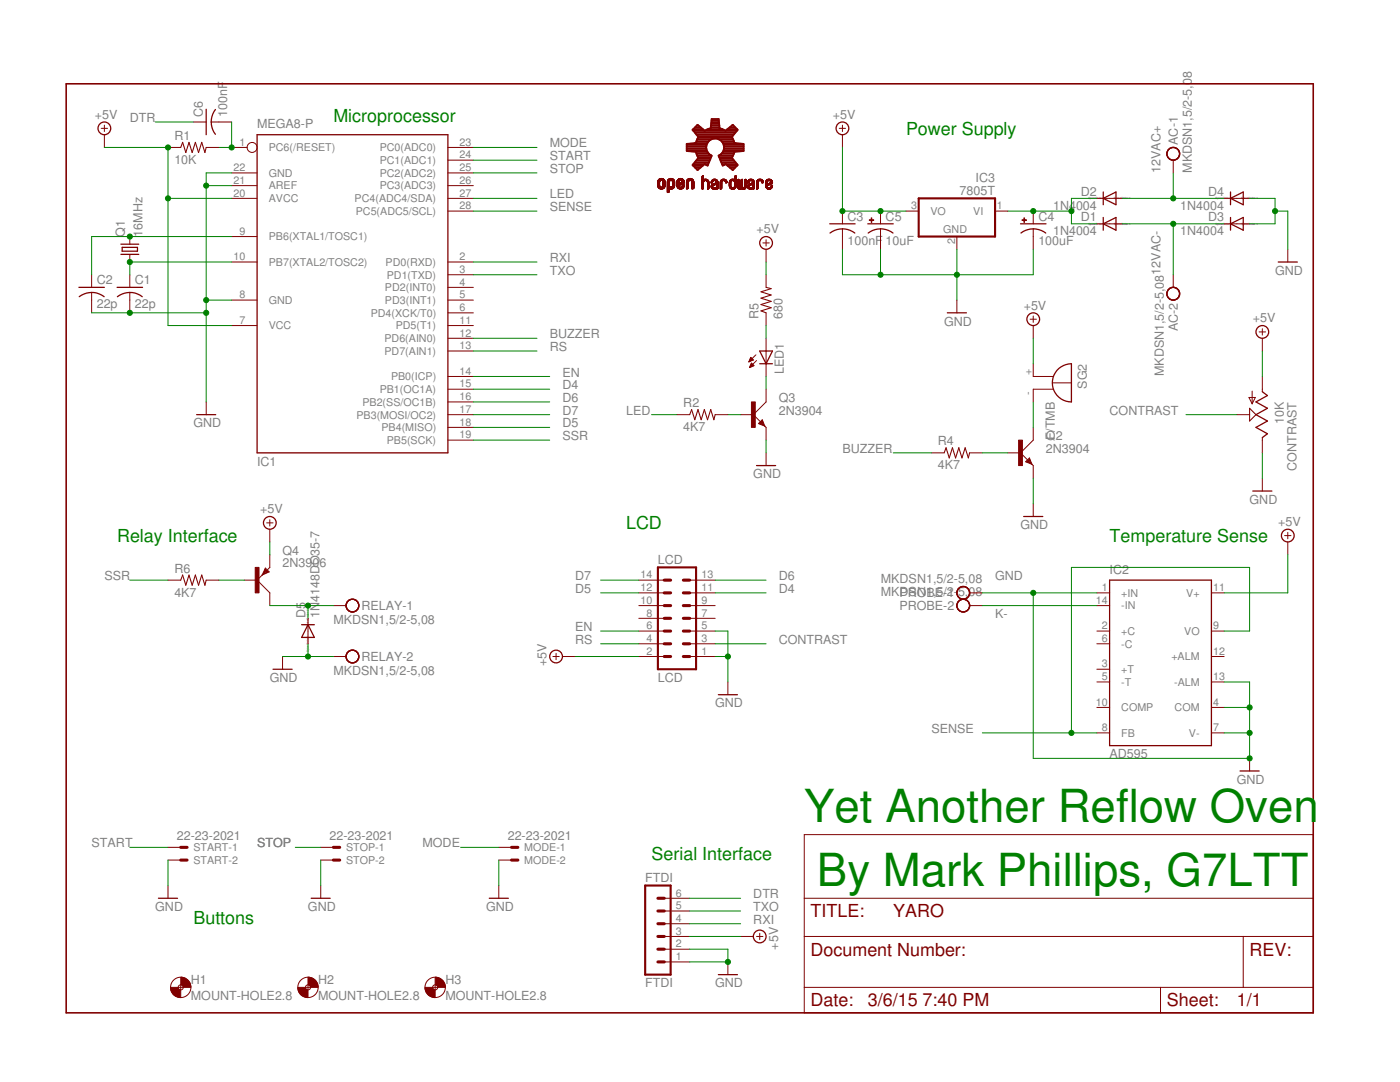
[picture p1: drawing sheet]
<svg xmlns="http://www.w3.org/2000/svg" width="279mm" height="216mm" viewBox="0 0 279 216" stroke-linecap="round" stroke-linejoin="round" font-family="sans-serif">
<path d="M13.2 16.7h248.9v185.4h-248.9z" fill="none" stroke="#800000" stroke-width=".32"/>
<g fill="none" stroke="#800000" stroke-width=".2">
<path d="M20.2 25.6h1.3M20.8 25v1.2M20.8 26.9v2.5M33.5 29.4h2.6M38.6 24.3h2.5M41.1 29.4h2.6M42.2 24.3h4M46.2 34.5h5.1M46.2 37h5.1M46.2 39.6h5.1M46.2 29.4h3.1M89.4 34.5h5.1"/>
<path d="M89.4 37h5.1M89.4 39.6h5.1M89.4 32h5.1M89.4 29.4h5.1M131.3 37h.3M131.3 37.1h.4M131.3 36.9h.3M131.3 36.8h.3M131.3 36.7h.3M131.3 36.6h.3M131.3 36.5h.3M131.3 36.4h.3"/>
<path d="M131.3 36.3h.3M131.3 36.3h.4M131.3 36.2h.4M131.3 37.3h.5M131.3 37.2h.5M131.3 37.1l.4 .1M131.3 37.3h.6M131.4 36h1.2M131.4 35.9h1.2M131.4 37.5h1.2M131.4 37.5h1.1M131.5 35.8h1"/>
<path d="M131.5 37.5h1M131.6 35.7h.8M131.6 37.6h.8M131.6 37.7h.8M131.7 36.2h-.4M131.7 37.7h.5M131.7 36.1h-.4M131.8 35.6h.4M131.8 36.1h-.5M131.9 36h-.6M132 36h.7M132.2 37.3h.5"/>
<path d="M132.2 36.1h.5M132.3 37.2h.4M132.3 36.2h.4M132.3 37.1h.4M132.3 36.3h.4M132.3 37h.4M132.3 36.9h.4M132.3 36.8h.4M132.3 36.7h.4M132.3 36.6h.4M132.3 36.5h.4M132.3 36.4h.4"/>
<path d="M132.6 37.4h-1.2M132.7 37.4h-1.3M132.7 37.3h-.6M132.7 37.2h-.5M133.2 37h.4M133.2 38.2h.4M133.2 38.1h.4M133.2 38h.4M133.2 37.9h.4M133.2 37.8h.4M133.2 37.3h.6M133.2 37.3h.5"/>
<path d="M133.2 37.2h.4M133.2 37.1l.4 .1M133.2 37.1h.4M133.2 36.9h.4M133.2 36.8h.4M133.2 36.7h.4M133.2 36.6h.4M133.2 36.5h.4M133.2 36.4h.4M133.2 36.3h.4M133.2 36.2h.4M133.3 36h1.3"/>
<path d="M133.3 35.9h1.2M133.4 38.4h-.2M133.4 35.8h1M133.5 38.4h-.3M133.5 35.7h.8M133.5 38.3h-.3M133.6 38.2l-.4 .1M133.6 36.3h-.4M133.6 36.2h-.4M133.7 36.1h-.5M133.7 35.6h.4M133.8 36h-.6"/>
<path d="M134 36h.6M134.1 37.3h.5M134.1 36.1h.5M134.2 36.1h.4M134.2 37.7h-1M134.2 37.2h.4M134.2 36.2h.4M134.2 37.1h.4M134.2 36.3h.4M134.3 37h.3M134.3 36.9h.3M134.3 36.8h.3"/>
<path d="M134.3 36.7h.3M134.3 36.6h.3M134.3 36.5h.3M134.3 36.4h.3M134.3 37.7h-1.1M134.3 37.6h-1.1M134.4 37.5l-1.2 .1M134.5 37.5h-1.3M134.5 37.4h-1.3M134.6 37.4h-1.4M134.6 37.3h-.6M134.6 37.1l-.4 .1"/>
<path d="M135.1 37.3h.5M135.1 37.2h.5M135.1 37.1l.4 .1M135.1 37.1h.4M135.1 36.6h1.4M135.1 36.5h.4M135.1 36.4l.4 .1M135.1 36.4h.3M135.1 36.3h.4M135.1 36.2h.4M135.1 37.3h.6M135.2 37.4h1.3"/>
<path d="M135.2 37.4h1.2M135.2 36h1.3M135.2 35.9h1.2M135.3 37.5h1.1M135.3 35.9h1.1M135.3 35.8h1.1M135.3 37.5h1M135.3 35.8h1M135.4 37.6h.8M135.4 35.7h.8M135.4 37.7h.8M135.5 36.4h-.4"/>
<path d="M135.5 36.3h-.4M135.5 36.2h-.4M135.6 37h-.5M135.6 37.7h.5M135.6 36.1h-.5M135.6 36.5h.9M135.6 35.6h.4M135.7 36.5h.8M135.7 36.9h-.6M135.8 36h-.7M135.8 36.4h.7M135.8 36.9h-.7"/>
<path d="M135.9 36h.6M135.9 36.4h.6M136 36.8h-.9M136 36.1h.5M136.1 36.3h.4M136.1 36.1h.4M136.1 37.2h.4M136.1 36.2h.4M136.1 37.1h.4M136.2 37h.3M136.2 36.7h-1.1M136.2 36.9h.3"/>
<path d="M136.3 36.9h.2M136.3 36.7h-1.2M136.4 36.8h.1M136.4 36.6h-1.3M136.5 37.3h-.6M136.5 37.3h-.5M137 37h.4M137 37.7h.3M137 37.5h.4M137 37.4h.4M137 37.3h.4M137 37.2h.4"/>
<path d="M137 37.1h.4M137 36.9h.4M137 36.8h.4M137 36.7h.4M137 36.6h.4M137 36.5h.4M137 36.4h.4M137 36.3h.4M137 37.7h.2M137.1 36h1.3M137.1 35.9h1.3M137.1 35.9h1.2"/>
<path d="M137.2 35.8h1.1M137.2 35.8h1M137.3 37.6h-.3M137.3 35.7h.8M137.4 35.7h.7M137.4 37.5l-.4 .1M137.4 36.2h-.4M137.5 36.2h-.5M137.5 36.1h-.5M137.5 35.6h.4M137.7 36h-.6M137.8 36h.6"/>
<path d="M137.9 36.1h.5M138 36.1h.4M138 36.2h.5M138.1 37h.4M138.1 37.5h.4M138.1 37.4h.4M138.1 37.3h.4M138.1 37.2h.4M138.1 37.1h.4M138.1 36.9h.4M138.1 36.8h.4M138.1 36.7h.4"/>
<path d="M138.1 36.6h.4M138.1 36.5h.4M138.1 36.4h.4M138.1 36.3h.4M138.1 37.7h.2M138.3 37.7h-.2M138.4 37.6h-.3M138.5 37.5l-.4 .1M140.1 37.7h.2M140.1 35.2h.3M140.1 37h.3M140.1 37.6h.3"/>
<path d="M140.1 37.5h.3M140.1 37.4h.3M140.1 37.3h.3M140.1 37.2h.3M140.1 37.1h.3M140.1 36.9h.3M140.1 36.8h.3M140.1 36.7h.3M140.1 36.6h.3M140.1 36.5h.3M140.1 36.4h.3M140.1 36.3h.3"/>
<path d="M140.1 36h1.3M140.1 36h1.2M140.1 35.9h1.2M140.1 35.9h1.1M140.1 35.8h1M140.1 35.8h.3M140.1 35.7h.3M140.1 35.6h.3M140.1 35.5h.3M140.1 35.4h.3M140.1 35.3h.3M140.2 35.1h.2"/>
<path d="M140.4 37.7h-.3M140.4 36.4h-.3M140.5 36.2h-.4M140.5 35.8h.6M140.6 36.1h-.5M140.7 36.1h-.6M140.9 36.1h.5M141 36.1h.4M141.1 36.2h.3M141.1 36.3h.4M141.2 36.4h.3M141.2 36.3h.3"/>
<path d="M141.2 37h.3M141.2 37.6h.3M141.2 37.5h.3M141.2 37.4h.3M141.2 37.3h.3M141.2 37.2h.3M141.2 37.1h.3M141.2 36.9h.3M141.2 36.8h.3M141.2 36.7h.3M141.2 36.6h.3M141.2 36.5h.3"/>
<path d="M141.2 37.8h.1M141.4 37.7h-.2M141.5 37.5l-.3 .1M141.9 37.3h.4M141.9 37.3h.3M141.9 37.2h.3M141.9 36.5h.2M141.9 36.4h.3M141.9 37.4h.5M141.9 37.4h.4M141.9 37.1h.4M141.9 36.6h.1"/>
<path d="M142 37.5h.8M142 37.5l.8 .1M142 36h1.2M142.1 37.6h.7M142.1 36h1M142.1 37.7h.7M142.1 35.9h1M142.2 36.4l-.3 .1M142.2 35.9h.8M142.2 37.7h.6M142.2 37.1l-.3 .1M142.2 36.3h-.3"/>
<path d="M142.3 36.3h-.4M142.3 35.8h.7M142.3 36.7h1M142.3 36.2h-.4M142.3 37.1h-.4M142.3 37.8h.4M142.3 36.2h-.3M142.3 35.8h.6M142.4 36.1h-.4M142.4 36.7h.9M142.5 37h-.6M142.5 36.1h-.5"/>
<path d="M142.5 37.8h.1M142.5 37h-.5M142.5 36.6h.8M142.6 36.9h-.6M142.7 37.4h.1M142.7 36.6h.6M142.7 36.9h-.7M142.7 36.1h.5M142.8 36.5h.5M142.8 36.1h.4M142.9 36.2h.4M142.9 36.8h-.8"/>
<path d="M142.9 36.5h.4M143 36.8h.3M143 36.4h.3M143 36.3h.3M143 37h.3M143 37.5h.3M143 37.4h.3M143 37.3h.3M143 37.2h.3M143 37.1h.3M143 36.9h.3M143.2 37.7h-.2"/>
<path d="M143.3 37.7h-.3M143.3 37.6h-.3M143.3 36.8h-1.1M143.7 37h.3M143.7 37.6h.3M143.7 37.5h.3M143.7 37.4h.3M143.7 37.3h.3M143.7 37.2h.3M143.7 37.1h.3M143.7 36.9h.3M143.7 36.8h.3"/>
<path d="M143.7 36.7h.3M143.7 36.6h.3M143.7 36.5h.3M143.7 36.4h.3M143.7 36.3h.4M143.8 37.8h.1M143.8 36.2h.3M143.9 36h1M143.9 37.7h-.2M143.9 35.9h1M144 37.7h-.3M144 35.9h.8"/>
<path d="M144 37.5l-.3 .1M144.1 35.8h.7M144.1 36.2h-.3M144.1 35.8h.6M144.2 36.1h-.4M144.3 36.1h-.5M144.5 36.1h.5M144.7 36.1h.4M144.7 36.2h.4M144.8 36.3h.3M144.8 36.4h.3M144.8 36.5h.1"/>
<path d="M145 36h-1.2M145.1 36.4l-.3 .1M145.1 36.4h-.3M145.5 37h.3M145.5 37.1l.4 .1M145.5 37.1h.3M145.5 36.9h.3M145.5 36.8h.3M145.5 36.7h.3M145.5 36.6h.3M145.5 36.5h.3M145.5 36.4h.3"/>
<path d="M145.6 37.3h.3M145.6 37.2h.3M145.6 37.4h.5M145.6 37.4h.4M145.7 37.5h1.1M145.7 36h1.2M145.7 35.9h1.2M145.8 37.6h.9M145.8 35.9h1.1M145.8 37.7h.8M145.9 36.3h-.3M145.9 35.8h1"/>
<path d="M145.9 37.7h.7M145.9 36.2h-.3M146 36.2h-.4M146 35.8h.5M146 37.8h.4M146 36.1h-.4M146.1 36.1h-.5M146.2 37.8h.1M146.4 36.1h.5M146.5 36.1h.4M146.5 37.4h.4M146.5 37.3h.4"/>
<path d="M146.5 36.2h.4M146.6 36.2h.3M146.6 37.3h.3M146.6 36.3h.3M146.6 35.8h.3M146.6 37h.3M146.6 37.1h.3M146.6 36.9h.3M146.6 36.8h.3M146.6 36.7h.3M146.6 36.6h.3M146.6 36.5h.3"/>
<path d="M146.6 36.4h.3M146.6 35.7h.3M146.6 35.6h.3M146.6 35.5h.3M146.6 35.4h.3M146.6 35.3h.3M146.6 35.2h.3M146.7 35.1h.2M146.7 37.5l-1 .1M146.9 37.4h-.5M146.9 37.2h-.3M146.9 36h-1.2"/>
<path d="M147.2 37h.3M147.2 37.3h.3M147.2 37.2h.3M147.2 37.1h.3M147.2 36.9h.3M147.2 36.8h.3M147.2 36.7h.3M147.2 36.6h.3M147.2 36.5h.3M147.2 36.4h.3M147.2 36.3h.3M147.2 36.2h.3"/>
<path d="M147.2 36.1h.3M147.2 36h.3M147.2 35.9h.3M147.2 37.4h.4M147.2 37.4h.3M147.2 37.5h1.7M147.3 37.5h1.5M147.3 35.8h.2M147.3 37.6h1.5M147.4 37.7h1.3M147.4 35.8h.1M147.4 37.7h.6"/>
<path d="M147.5 37.8h.4M147.7 37.8h.1M147.8 37.4h.5M147.8 37.4h.4M147.9 37.3h.3M147.9 37h.3M147.9 37.2h.3M147.9 37.1h.3M147.9 36.9h.3M147.9 36.8h.3M147.9 36.7h.3M147.9 36.6h.3"/>
<path d="M147.9 36.5h.3M147.9 36.4h.3M147.9 36.3h.3M147.9 36.2h.3M147.9 36.1h.3M147.9 36h.3M147.9 35.9h.3M148 35.8h.2M148.1 35.8h.1M148.1 37.7h.6M148.2 37.8h.4M148.5 37.4h.4"/>
<path d="M148.6 37.3h.3M148.6 37h.3M148.6 37.2h.3M148.6 37.1h.3M148.6 36.9h.3M148.6 36.8h.3M148.6 36.7h.3M148.6 36.6h.3M148.6 36.5h.3M148.6 36.4h.3M148.6 36.3h.3M148.6 36.2h.3"/>
<path d="M148.6 36.1h.3M148.6 36h.3M148.6 35.9h.3M148.7 35.8h.2M148.8 35.8h.1M148.9 37.4h-.4M149.2 37.3h.3M149.2 37.2h.3M149.2 37.1h.3M149.2 37.4h.4M149.2 37.4h.3M149.2 36.6h.1"/>
<path d="M149.2 36.4h.3M149.2 36.3h.3M149.2 37.5h.8M149.2 37.5h.9M149.3 37.5l.8 .1M149.3 36h1.1M149.3 36.5h-.1M149.4 37.6h.7M149.4 36h1M149.4 35.9h1M149.4 37.7h.7M149.4 36.4l-.2 .1"/>
<path d="M149.4 35.9h.9M149.5 36.4h-.3M149.5 37.7h.6M149.5 36.3h-.3M149.5 35.8h.7M149.5 36.7h1M149.5 36.2h-.3M149.6 37.1h-.4M149.6 36.2h-.4M149.6 37.8h.4M149.6 35.8h.5M149.6 36.1h-.4"/>
<path d="M149.6 36.7h.9M149.7 37h-.5M149.7 36.1h-.4M149.8 37h-.6M149.8 36.6h.7M149.9 36.9h-.7M149.9 37.4h.1M149.9 36.6h.6M150 36.9h-.7M150 36.1h.5M150 36.5h.5M150.1 36.1h.4"/>
<path d="M150.1 36.8h-.7M150.1 36.5h.4M150.1 36.2h.4M150.2 36.2h.3M150.2 36.3h.3M150.2 36.8h.3M150.2 36.4h.3M150.3 37h.2M150.3 37.6h.2M150.3 37.5h.2M150.3 37.4h.2M150.3 37.3h.2"/>
<path d="M150.3 37.2h.2M150.3 37.1h.2M150.3 36.9h.2M150.3 36.4h.2M150.3 37.8h.1M150.5 37.7h-.2M150.5 36.8h-1.1M151 37h.3M151 37.6h.3M151 37.5h.3M151 37.4h.3M151 37.3h.3"/>
<path d="M151 37.2h.3M151 37.1h.3M151 36.9h.3M151 36.8h.3M151 36.7h.3M151 36.6h.3M151 36.5h.3M151 36.4h.3M151 36.3h.3M151 37.8h.1M151.1 36h1.2M151.2 36h1"/>
<path d="M151.2 37.7h-.2M151.2 35.9h1M151.3 37.7h-.3M151.3 35.9h.8M151.3 36.4h-.3M151.3 36.3h-.3M151.3 35.8h.7M151.3 36.2h-.3M151.4 35.8h.6M151.4 36.2h-.4M151.4 36.1h-.4M151.5 36.1h-.4"/>
<path d="M151.8 36.1h.5M151.9 36.1h.4M152 36.2h.3M152 36.3h.4M152 36.4h.4M152.1 36.4h.2M152.1 36.5h.1M152.3 36.4l-.2 .1M152.8 37.3h.3M152.8 37.2h.3M152.8 37.1l.3 .1M152.8 36.7h1.1"/>
<path d="M152.8 36.7h.3M152.8 36.6h.3M152.8 36.5h.3M152.8 36.4h.3M152.8 36.3h.3M152.8 37.3h.4M152.9 37.4h.4M152.9 37.4h.3M152.9 37.5h1.2M152.9 37.5h1.1M153 36h1M153 35.9h1"/>
<path d="M153 37.6h.9M153.1 35.9h.8M153.1 37.7h.8M153.1 37.1h-.3M153.1 36.3h-.3M153.1 35.8h.7M153.1 36.2h-.3M153.2 37.7h.6M153.2 36.2h-.4M153.2 35.8h.6M153.2 36.1h-.3M153.3 37h-.5"/>
<path d="M153.3 37.8h.4M153.4 37h-.6M153.4 36.1h-.5M153.4 37.8h.1M153.5 36.9h-.7M153.6 36.9h-.8M153.6 36.5h.6M153.6 36.1h.5M153.7 36.5h.5M153.7 36.8h-.9M153.7 36.1h.4M153.8 36.2h.3"/>
<path d="M153.8 36.8h-1M153.8 36.4h.4M153.8 37.3h.3M153.8 36.3h.3M153.9 37.2h.2M153.9 36.4h.3M153.9 36.3h.3M153.9 37.1h.3M153.9 37h.3M154 37.5l-1 .1M154 36.7h-.8M154.1 37h.1"/>
<path d="M154.1 36h-1.2M154.1 37.4h-.5M154.1 37.4h-.4M154.1 37.3h-.3M154.1 36.6h-.8M154.2 36.6h-.7M154.2 37.1l-.3 .1M167.5 25.6h1.2M168.1 25v1.2M168.1 26.9v2.5M218.9 39.6h5.1M234.1 32v2.5"/>
<path d="M244.3 39.6h5.1M18.3 54.8v2.5M18.3 58.4v4M25.9 47.2v1.5M25.9 50.8v1.5M25.9 54.8v2.5M25.9 58.4v4M46.2 52.3h5.1M46.2 47.2h5.1M46.2 59.9h5.1M89.4 52.3h5.1M89.4 59.9h5.1"/>
<path d="M89.4 57.3h5.1M89.4 54.8h5.1M89.4 42.1h5.1M152.3 48.5h1.2M152.9 47.8v1.3M152.9 49.7v2.6M152.9 54.8v2.5M168.1 42.1v2.6M168.1 45.7v4M175.7 42.1v2.6M175.7 45.7v4M180.8 42.1h2.5"/>
<path d="M191 47.2v2.5M191 59.9v2.5M198.6 42.1h2.5M206.2 42.1v2.6M206.2 45.7v4M218.9 44.7h5.1M234.1 54.8v2.5M244.3 44.7h5.1M257 49.7v2.6M46.2 65h5.1M89.4 65h5.1M89.4 77.7h5.1"/>
<path d="M89.4 75.1h5.1M89.4 70h5.1M89.4 67.5h5.1M89.4 62.4h5.1M149.5 72.2h.1M149.5 72.1h.3M149.6 71.9h.5M149.6 71.8h.7M149.6 73.3h.1M149.7 71.7h.5M149.7 73.2h.3M149.7 71.6h.4"/>
<path d="M149.7 73h.6M149.8 72.9h.6M149.8 71.5h.2M149.8 71.4h.1M149.8 72.8h.5M149.8 71.3l.5 .5-.8 .4zM149.9 72.7h.3M149.9 72.6h.2M150 72.5l.5 .5-.9 .3zM150.9 70.8l-1.4 1.4M151 71.9l-1.4 1.4M152.9 77.7v2.5l-2.6 2.5"/>
<path d="M152.9 62.4v2.6M152.9 67.5v7.6M205.6 63.7h1.2M206.2 72.6v2.5h3.9M206.2 63.1v1.2M206.2 65v2.5M210 76.4h3.8M210.1 77.7h-3.9v2.5M249.3 79.3h1.2l-.6 1.3zM249.9 78v2.6M251.3 66.2h1.3M251.9 65.6v1.3"/>
<path d="M251.9 67.5v2.5M251.9 75.1v3.1M41.1 80.2v2.5M89.4 87.8h5.1M89.4 85.3h5.1M89.4 82.7h5.1M89.4 80.2h5.1M135.1 82.7h2.5M142.7 82.7h2.6M147.8 82.7h2.5M150.3 82.7l2.6 2.6v2.5M152.1 83.8l.5 1.2-1.2-.5z"/>
<path d="M152.9 90.4v2.5M185.9 90.4h2.5M193.5 90.4h2.5M201.1 90.4h2.6M203.7 90.4l2.5 2.5v2.5M205.4 91.4l.6 1.2-1.3-.5zM206.2 85.3v2.5l-2.5 2.6M246.8 82.7h2.6M251.9 87.3v3.1M251.9 95.4v2.6M33.5 115.8h2.6M41.1 115.8h2.6"/>
<path d="M48.8 115.8h2.5M51.3 115.8l2.5 2.5v2.5M53 113.3l.7 .8-1.4 .6zM53.2 104.3h1.3M53.8 110.7v2.5l-2.5 2.6M53.8 103.7v1.3M53.8 105.6v2.5M127.5 118.3h5.1M127.5 115.8h5.1M137.6 118.3h5.1M137.6 115.8h5.1M193.5 118.3h2.5"/>
<path d="M206.2 100.5v2.6M218.9 118.3h2.5M241.8 118.3h2.5M256.4 106.9h1.2M257 106.2v1.3M257 108.1v2.6M56.4 131v2.5M61.5 123.4v5.1M66.5 131h2.6M66.5 120.8h2.6M110.3 131h1.3M111 130.4v1.2"/>
<path d="M112.2 131h2.6M127.5 131h5.1M127.5 128.5h5.1M127.5 125.9h5.1M127.5 123.4h5.1M127.5 120.8h5.1M137.6 131h5.1M137.6 128.5h5.1M137.6 125.9h5.1M137.6 123.4h5.1M137.6 120.8h5.1M145.3 136.1v2.5"/>
<path d="M193.5 120.8h2.5M218.9 128.5h2.5M218.9 125.9h2.5M218.9 120.8h2.5M218.9 133.5h2.5M218.9 136.1h2.5M241.8 131h2.5M241.8 125.9h2.5M241.8 136.1h2.5M218.9 146.2h2.5M218.9 141.2h2.5M241.8 146.2h2.5"/>
<path d="M241.8 141.2h2.5M249.4 151.3v2.5M33.5 176.7v2.5M33.5 169.1h2.6M33.5 171.6h2.6M64 176.7v2.5M64 169.1h2.5M64 171.6h2.5M99.5 176.7v2.5M99.5 169.1h2.6M99.5 171.6h2.6M132.6 179.2h5"/>
<path d="M160.5 166.5h101.6v35.6h-101.6zM160.5 179.2h101.6M35.6 197h1M36.1 196.5v1M61 197h1M61.5 196.5v1M86.3 197h1.1M86.8 196.5v1M132.6 186.9h5M132.6 191.9h5M132.6 189.4h5M132.6 184.3h5"/>
<path d="M132.6 181.8h5M145.3 191.9v2.6M147.8 186.9h2.5M151 186.9h1.3M151.6 186.2v1.3M160.5 186.9h101.6M160.5 197h101.6M231.6 197v5.1M248.1 186.9v10.1"/>
<circle cx="50.3" cy="29.4" r=".99"/>
<circle cx="36.1" cy="197" r="2.03"/>
<circle cx="36.1" cy="197" r=".51"/>
<circle cx="61.5" cy="197" r="2.03"/>
<circle cx="61.5" cy="197" r=".51"/>
<circle cx="86.8" cy="197" r="2.03"/>
<circle cx="86.8" cy="197" r=".51"/>
</g>
<g fill="none" stroke="#800000" stroke-width=".25">
<path d="M41.1 21.8v5.1M43 21.8a4 4 0 0 0 0 5M51.3 26.9h38.1v63.5h-38.1zM220.2 38.3v2.6M220.2 39.6l2.5-1.3v2.6zM245.6 38.3v2.6M245.6 39.6l2.5-1.3v2.6zM15.7 57.3h5.1M15.8 59.2a4.1 4.1 0 0 1 5 0M23.4 57.3h5M23.4 59.2a4 4 0 0 1 5 0M24.1 48.7h3.6"/>
<path d="M24.1 50.8h3.6M24.4 49.4h3v.7h-3zM165.6 44.7h5M168.1 45.7l1.1 .1 1.4 .7M168.1 45.7l-1 .1-1.4 .7M173.2 44.7h5.1M175.7 45.7l1.6 .3 .9 .5M175.7 45.7l-1.5 .3-.9 .5M203.7 44.7h5M206.2 45.7l1.6 .3 .9 .5M206.2 45.7l-1.5 .3-.9 .5M220.2 44.7l2.5-1.3v2.5z"/>
<path d="M220.2 43.4v2.5M245.6 44.7l2.5-1.3v2.5zM245.6 43.4v2.5M255.1 52.3h3.8M151.6 70h2.6l-1.3 2.6zM151.6 72.6h2.6M189.1 62.4h3.8M210.9 73.9l1.3-1 1.6-.3v7.6a3.8 3.8 0 0 1-3.4-2.2 3.8 3.8 0 0 1 .5-4.1zM251.9 78.2l1 .7-2.2 1.3 2.2 1.3-2.2 1.2 2.2 1.3-2.2 1.3 2.2 1.3-1 .7M39.2 82.7h3.9M151 92.9h3.8M152.1 84l.3 .8-.8-.3z"/>
<path d="M152.1 84.3l-.2 .2M205.4 91.6l.3 .8-.8-.3zM205.4 91.9l-.2 .2M250 98h3.8M53 113.6l.5 .5-.9 .4zM53 113.9l.2 .2M204.3 103.1h3.8M221.4 115.8h20.4v33h-20.4zM54.5 133.5h3.8M60.2 124.7h2.5M61.5 124.7l1.2 2.5h-2.5zM143.4 138.6h3.8"/>
<path d="M247.5 153.8h3.8M31.6 179.2h3.8M62.1 179.2h3.8M97.6 179.2h3.9M143.4 194.5h3.8"/>
<circle cx="20.8" cy="25.6" r="1.27"/>
<circle cx="168.1" cy="25.6" r="1.27"/>
<circle cx="234.1" cy="30.7" r="1.27"/>
<circle cx="152.9" cy="48.5" r="1.27"/>
<circle cx="234.1" cy="58.6" r="1.27"/>
<circle cx="206.2" cy="63.7" r="1.27"/>
<circle cx="251.9" cy="66.2" r="1.27"/>
<circle cx="53.8" cy="104.3" r="1.27"/>
<circle cx="192.2" cy="118.3" r="1.27"/>
<circle cx="257" cy="106.9" r="1.27"/>
<circle cx="70.3" cy="120.8" r="1.27"/>
<circle cx="70.3" cy="131" r="1.27"/>
<circle cx="111" cy="131" r="1.27"/>
<circle cx="192.2" cy="120.8" r="1.27"/>
<circle cx="151.6" cy="186.9" r="1.27"/>
</g>
<path d="M36.1 29.4l.3-1 .7 2 .6-2 .7 2 .6-2 .6 2 .7-2 .6 2 .2-1M152.9 57.3l1 .3-2 .6 2 .7-2 .6 2 .6-2 .7 2 .6-2 .6 1 .4M137.6 82.7l.4-1 .7 2.1 .6-2.1 .6 2.1 .7-2.1 .6 2.1 .6-2.1 .7 2.1 .2-1.1M188.4 90.4l.4-1.1 .6 2.1 .7-2.1 .6 2.1 .6-2.1 .7 2.1 .6-2.1 .7 2.1 .2-1M249.4 81.5l1.3 1.2-1.3 1.3zM36.1 115.8l.3-1.1 .7 2.1 .6-2.1 .7 2.1 .6-2.1 .6 2.1 .7-2.1 .6 2.1 .2-1" fill="none" stroke="#800000" stroke-width=".21"/>
<path d="M183.3 39.6h15.3v7.6h-15.3zM131.3 113.2h7.6v20.3h-7.6zM128.8 176.7h5v17.8h-5z" fill="none" stroke="#800000" stroke-width=".42"/>
<g fill="none" stroke="#800000" stroke-width=".61">
<path d="M132.6 118.3h1.2M132.6 115.8h1.2M136.4 118.3h1.2M136.4 115.8h1.2M132.6 125.9h1.2M132.6 128.5h1.2M132.6 131h1.2M132.6 120.8h1.2M132.6 123.4h1.2M136.4 125.9h1.2M136.4 128.5h1.2M136.4 131h1.2"/>
<path d="M136.4 120.8h1.2M136.4 123.4h1.2M36.1 169.1h1.2M36.1 171.6h1.2M66.5 169.1h1.3M66.5 171.6h1.3M102.1 169.1h1.3M102.1 171.6h1.3M131.3 179.2h1.3M131.3 186.9h1.3M131.3 189.4h1.3M131.3 191.9h1.3"/>
<path d="M131.3 181.8h1.3M131.3 184.3h1.3"/>
</g>
<g fill="#800000" stroke="#800000" stroke-width=".2">
<path d="M204 43.9h.9v.1h-.9z"/>
<path d="M204.3 43.5h.2v.9h-.2z"/>
<path d="M173.5 43.9h.9v.1h-.9z"/>
<path d="M173.9 43.5h.1v.9h-.1z"/>
<path d="M203.3 87.8h.7v5.1h-.7z"/>
<path d="M150 80.2h.7v5.1h-.7z"/>
<path d="M50.9 113.2h.8v5.1h-.8z"/>
</g>
<g fill="#800000" stroke="#800000" stroke-width=".2">
<path d="M36.1 195a2.04 2.04 0 0 1 2 2h-1.5l-.2-.4-.3-.1z" fill-rule="evenodd"/>
<path d="M34 197h1.6v.3l.5 .2v1.6a2 2 0 0 1-2.1-2.1z" fill-rule="evenodd"/>
<path d="M61.5 195a2.04 2.04 0 0 1 2 2h-1.5l-.2-.4-.3-.1z" fill-rule="evenodd"/>
<path d="M59.4 197h1.6v.3l.5 .2v1.6a1.97 1.97 0 0 1-2.1-2.1z" fill-rule="evenodd"/>
<path d="M86.8 195a2.04 2.04 0 0 1 2.1 2h-1.5l-.1-.3-.5-.2z" fill-rule="evenodd"/>
<path d="M84.8 197h1.5l.1 .3 .4 .2v1.6a2 2 0 0 1-2-2.1z" fill-rule="evenodd"/>
</g>
<g fill="none" stroke="#800000" stroke-width=".38">
<path d="M137.1 30h3.9M137.1 29.6h3.8M137.1 29.3h3.8M137.1 28.9h3.9M138.3 25.8h2M138.4 32.7h2.9M138.4 33.1h1.8M138.4 26.1h8.6M138.6 28.6h2.6M138.6 32.4h2.9M138.7 26.5h8.1M138.7 25.4h1.1"/>
<path d="M138.7 33.4h1.1M138.9 30.3l-1.8-.2v-1.4l1.8-.2 .5-1.2-1.2-1.4 1-1 1.4 1.2 1.2-.5 .2-1.9h1.4l.2 1.9 1.2 .5 1.4-1.2 1 1-1.2 1.4 .6 1.2 1.8 .2v1.4l-1.8 .2M138.9 30.3h2.3M138.9 32h2.7M139 26.8h7.5M139 28.2h2.4M139 30.6h2.5M139 25.1h.4M139.1 33.8h.2M139.1 31h2.8M139.1 27.9h2.8M139.2 31.7h2.6"/>
<path d="M139.3 27.2h6.9M139.3 27.5h6.9M139.3 31.3h2.6M141.2 28.6a1.79 1.79 0 0 1 2.9-.4 1.79 1.79 0 0 1-.7 2.9l.8 1.9 .6-.3 1.4 1.2 1-1-1.2-1.4 .6-1.2M141.2 28.6a1.79 1.79 0 0 0 .8 2.5l-.8 1.9-.6-.3-1.4 1.2-1-1 1.2-1.4-.5-1.2M141.3 25.8h2.9M141.9 25.4h1.7M141.9 25.1h1.7M141.9 24.7h1.6M142 24.4h1.5M142 24h1.4M143.5 31h2.8"/>
<path d="M143.5 31.3h2.6M143.6 27.9h2.7M143.7 31.7h2.5M143.8 32h2.7M144 32.4h2.8M144 30.6h2.5M144 28.2h2.5M144.1 32.7h3M144.3 30.3h2.2M144.3 28.6h2.5M144.4 30h4M144.4 28.9h4"/>
<path d="M144.5 29.6h3.9M144.5 29.3h3.9M145.2 25.8h1.9M145.2 33.1h1.9M145.6 25.4h1.1M145.7 33.4h1M146 25.1h.4M146.1 33.8h.3"/>
</g>
<g fill="none" stroke="#008000" stroke-width=".2">
<path d="M20.8 29.4h12.7v35.6h12.7M31 24.3h7.6M33.5 39.6h12.7M41.1 37h5.1M46.2 34.5h-5.1v45.7M46.2 24.3v5.1h-2.5M94.5 34.5h12.7M94.5 39.6h12.7M94.5 29.4h12.7M94.5 32h12.7M168.1 29.4v12.7h12.7M218.9 39.6h-5.1v5.1h5.1"/>
<path d="M224 39.6h20.3M234.1 34.5v5.1M249.4 39.6h5.1v5.1h-5.1M41.1 59.9h5.1M46.2 47.2h-27.9v7.6M46.2 52.3h-20.3v2.5M94.5 52.3h12.7M94.5 42.1h12.7M94.5 54.8h12.7M152.9 52.3v2.5M168.1 49.7v5.1h38.1v-5.1M175.7 49.7v5.1"/>
<path d="M191 49.7v10.2M201.1 42.1h12.7M224 44.7h20.3M234.1 44.7v10.1M254.5 42.1h2.5v7.6M18.3 62.4h22.8M94.5 70h12.7M94.5 75.1h15.2M94.5 77.7h15.2M94.5 67.5h12.7M152.9 65v2.5M152.9 75.1v2.6"/>
<path d="M206.2 67.5v5.1M251.9 70v5.1M94.5 82.7h15.2M94.5 87.8h15.2M94.5 80.2h15.2M94.5 85.3h15.2M130 82.7h5.1M145.3 82.7h2.5M152.9 87.8v2.6M178.3 90.4h7.6M196 90.4h5.1M206.2 80.2v5.1"/>
<path d="M206.2 95.4v5.1M236.7 82.7h10.1M251.9 90.4v5M25.9 115.8h7.6M43.7 115.8h5.1M53.8 108.1v2.6M119.9 118.3h7.6M119.9 115.8h7.6M142.7 118.3h10.2M142.7 115.8h10.2M196 118.3h22.9M206.2 118.3v33h43.2v-15.2h-5.1"/>
<path d="M257 110.7v7.6h-12.7M53.8 120.8h12.7M56.4 131h10.1M61.5 120.8v2.6M61.5 128.5v2.5M114.8 131h12.7M119.9 125.9h7.6M119.9 128.5h7.6M142.7 131h2.6M142.7 125.9h2.6v10.2M142.7 128.5h10.2M196 120.8h22.9"/>
<path d="M244.3 125.9h5.1v-12.7h-35.6v33M196 146.2h22.9M244.3 146.2h5.1M244.3 141.2h5.1M25.9 169.1h7.6M33.5 171.6v5.1M58.9 169.1h5.1M64 171.6v5.1M91.9 169.1h7.6M99.5 171.6v5.1M137.6 179.2h10.2M137.6 189.4h7.7v2.5h-7.7"/>
<path d="M137.6 186.9h10.2M137.6 181.8h10.2M137.6 184.3h10.2"/>
</g>
<g fill="#008000" stroke="#008000" stroke-width=".2">
<circle cx="25.9" cy="47.2" r=".51"/>
<circle cx="25.9" cy="52.3" r=".51"/>
<circle cx="25.9" cy="62.4" r=".51"/>
<circle cx="41.1" cy="62.4" r=".51"/>
<circle cx="41.1" cy="59.9" r=".51"/>
<circle cx="41.1" cy="37" r=".51"/>
<circle cx="249.4" cy="141.2" r=".51"/>
<circle cx="249.4" cy="146.2" r=".51"/>
<circle cx="249.4" cy="151.3" r=".51"/>
<circle cx="206.2" cy="118.3" r=".51"/>
<circle cx="254.5" cy="42.1" r=".51"/>
<circle cx="191" cy="54.8" r=".51"/>
<circle cx="175.7" cy="54.8" r=".51"/>
<circle cx="145.3" cy="131" r=".51"/>
<circle cx="145.3" cy="191.9" r=".51"/>
<circle cx="61.5" cy="131" r=".51"/>
<circle cx="33.5" cy="29.4" r=".51"/>
<circle cx="33.5" cy="39.6" r=".51"/>
<circle cx="175.7" cy="42.1" r=".51"/>
<circle cx="168.1" cy="42.1" r=".51"/>
<circle cx="46.2" cy="29.4" r=".51"/>
<circle cx="213.8" cy="146.2" r=".51"/>
<circle cx="206.2" cy="42.1" r=".51"/>
<circle cx="213.8" cy="42.1" r=".51"/>
<circle cx="234.1" cy="39.6" r=".51"/>
<circle cx="234.1" cy="44.7" r=".51"/>
<circle cx="61.5" cy="120.8" r=".51"/>
</g>
<g font-size="9.1" fill="#008000">
<text x="160.5" y="164">Yet Another Reflow Oven</text>
<text x="163" y="176.7">By Mark Phillips, G7LTT</text>
</g>
<g font-size="3.6" fill="#008000">
<text x="66.5" y="24.3">Microprocessor</text>
<text x="180.8" y="26.9">Power Supply</text>
<text x="124.9" y="105.6">LCD</text>
<text x="23.4" y="108.1">Relay Interface</text>
<text x="221.4" y="108.1">Temperature Sense</text>
<text x="130" y="171.6">Serial Interface</text>
<text x="38.6" y="184.3">Buttons</text>
</g>
<g font-size="3.6" fill="#800000">
<text x="161.8" y="183.1">TITLE:</text>
<text x="178.3" y="183.1">YARO</text>
<text x="161.8" y="190.7">Document Number:</text>
<text x="249.4" y="190.7">REV:</text>
<text x="161.8" y="200.8">Date:</text>
<text x="173.2" y="200.8">3/6/15</text>
<text x="184.1" y="200.8">7:40 PM</text>
<text x="232.9" y="200.8">Sheet:</text>
<text x="246.8" y="200.8">1/1</text>
</g>
<g font-size="2.5" fill="#808080">
<text x="18.9" y="23.7">+5V</text>
<text x="40.5" y="23.3" transform="rotate(-90 40.5 23.3)">C6</text>
<text x="45.3" y="23.3" transform="rotate(-90 45.3 23.3)">100nF</text>
<text x="166.2" y="23.7">+5V</text>
<text x="25.9" y="24.3">DTR</text>
<text x="34.8" y="27.9">R1</text>
<text x="51.3" y="25.6">MEGA8-P</text>
<text x="109.7" y="29.4">MODE</text>
<text x="235" y="28.9" transform="rotate(-90 235 28.9)">AC-1</text>
<text x="34.8" y="32.7">10K</text>
<text x="109.7" y="34.5">STOP</text>
<text x="109.7" y="32">START</text>
<text x="231.6" y="34.5" transform="rotate(-90 231.6 34.5)">12VAC+</text>
<text x="237.8" y="34.5" transform="rotate(-90 237.8 34.5)">MKDSN1,5/2-5,08</text>
<text x="109.7" y="39.6">LED</text>
<text x="191.5" y="38.9">7805T</text>
<text x="194.7" y="36.4">IC3</text>
<text x="210.2" y="41.9">1N4004</text>
<text x="215.7" y="39.1">D2</text>
<text x="235.6" y="41.9">1N4004</text>
<text x="241.1" y="39.1">D4</text>
<text x="24.9" y="47.2" transform="rotate(-90 24.9 47.2)">Q1</text>
<text x="28.4" y="47.2" transform="rotate(-90 28.4 47.2)">16MHz</text>
<text x="109.7" y="42.1">SENSE</text>
<text x="151" y="46.6">+5V</text>
<text x="169.1" y="44">C3</text>
<text x="176.8" y="44">C5</text>
<text x="207.2" y="44">C4</text>
<text x="210.2" y="47">1N4004</text>
<text x="215.7" y="44.2">D1</text>
<text x="235.6" y="47">1N4004</text>
<text x="241.1" y="44.2">D3</text>
<text x="109.7" y="52.3">RXI</text>
<text x="169.1" y="48.8">100nF</text>
<text x="176.8" y="48.8">10uF</text>
<text x="207.2" y="48.8">100uF</text>
<text x="19.3" y="56.7">C2</text>
<text x="26.9" y="56.7">C1</text>
<text x="109.7" y="54.8">TXO</text>
<text x="231.6" y="54.8" transform="rotate(-90 231.6 54.8)">12VAC-</text>
<text x="254.5" y="54.8">GND</text>
<text x="19.3" y="61.5">22p</text>
<text x="26.9" y="61.5">22p</text>
<text x="151.4" y="63.7" transform="rotate(-90 151.4 63.7)">R5</text>
<text x="156.2" y="63.7" transform="rotate(-90 156.2 63.7)">680</text>
<text x="188.4" y="65">GND</text>
<text x="204.3" y="61.8">+5V</text>
<text x="250" y="64.3">+5V</text>
<text x="109.7" y="70">RS</text>
<text x="109.7" y="67.5">BUZZER</text>
<text x="235" y="66.1" transform="rotate(-90 235 66.1)">AC-2</text>
<text x="112.2" y="75.1">EN</text>
<text x="112.2" y="77.7">D4</text>
<text x="156.4" y="74.6" transform="rotate(-90 156.4 74.6)">LED1</text>
<text x="216.9" y="77.6" transform="rotate(-90 216.9 77.6)">SG2</text>
<text x="232.2" y="75.1" transform="rotate(-90 232.2 75.1)">MKDSN1,5/2-5,08</text>
<text x="112.2" y="80.2">D6</text>
<text x="112.2" y="82.7">D7</text>
<text x="124.9" y="82.7">LED</text>
<text x="136.4" y="81.2">R2</text>
<text x="155.4" y="82.7">2N3904</text>
<text x="155.4" y="80.2">Q3</text>
<text x="221.4" y="82.7">CONTRAST</text>
<text x="38.6" y="85.3">GND</text>
<text x="112.2" y="87.8">SSR</text>
<text x="112.2" y="85.3">D5</text>
<text x="136.4" y="86">4K7</text>
<text x="187.2" y="88.9">R4</text>
<text x="208.7" y="87.8">Q2</text>
<text x="210.5" y="87.7" transform="rotate(-90 210.5 87.7)">F/TMB</text>
<text x="256.2" y="84.7" transform="rotate(-90 256.2 84.7)">10K</text>
<text x="51.3" y="92.9">IC1</text>
<text x="150.3" y="95.4">GND</text>
<text x="168.1" y="90.4">BUZZER</text>
<text x="187.2" y="93.7">4K7</text>
<text x="208.7" y="90.4">2N3904</text>
<text x="258.8" y="93.9" transform="rotate(-90 258.8 93.9)">CONTRAST</text>
<text x="249.4" y="100.5">GND</text>
<text x="51.9" y="102.4">+5V</text>
<text x="203.7" y="105.6">GND</text>
<text x="255.1" y="105">+5V</text>
<text x="56.4" y="113.2">2N3906</text>
<text x="56.4" y="110.7">Q4</text>
<text x="131.3" y="112.5">LCD</text>
<text x="20.8" y="115.8">SSR</text>
<text x="34.8" y="119.1">4K7</text>
<text x="34.8" y="114.3">R6</text>
<text x="114.8" y="118.3">D5</text>
<text x="114.8" y="115.8">D7</text>
<text x="155.4" y="118.3">D4</text>
<text x="155.4" y="115.8">D6</text>
<text x="175.8" y="116.4">MKDSN1,5/2-5,08</text>
<text x="175.8" y="118.9">MKPROBE-1</text>
<text x="179.5" y="118.9">DSN1,5/2-5,08</text>
<text x="198.6" y="115.8">GND</text>
<text x="221.4" y="114.5">IC2</text>
<text x="61" y="123.4" transform="rotate(-90 61 123.4)">D5</text>
<text x="63.8" y="123.4" transform="rotate(-90 63.8 123.4)">1N</text>
<text x="63.8" y="120.2" transform="rotate(-90 63.8 120.2)">4148DO35-7</text>
<text x="66.5" y="124.5">MKDSN1,5/2-5,08</text>
<text x="72.1" y="121.7">RELAY-1</text>
<text x="114.8" y="125.9">EN</text>
<text x="179.5" y="121.7">PROBE-2</text>
<text x="198.6" y="123.4">K-</text>
<text x="72.1" y="131.9">RELAY-2</text>
<text x="114.8" y="128.5">RS</text>
<text x="155.4" y="128.5">CONTRAST</text>
<text x="53.8" y="136.1">GND</text>
<text x="66.5" y="134.7">MKDSN1,5/2-5,08</text>
<text x="109.1" y="132.9" transform="rotate(-90 109.1 132.9)">+5V</text>
<text x="131.3" y="136.1">LCD</text>
<text x="142.7" y="141.2">GND</text>
<text x="185.9" y="146.2">SENSE</text>
<text x="221.4" y="151.3">AD595</text>
<text x="246.8" y="156.4">GND</text>
<text x="35.3" y="167.7">22-23-2021</text>
<text x="65.8" y="167.7">22-23-2021</text>
<text x="101.3" y="167.7">22-23-2021</text>
<text x="18.3" y="169.1">START</text>
<text x="51.3" y="169.1">STOP</text>
<text x="84.3" y="169.1">MODE</text>
<text x="128.8" y="175.9">FTDI</text>
<text x="150.3" y="179.2">DTR</text>
<text x="31" y="181.8">GND</text>
<text x="61.5" y="181.8">GND</text>
<text x="97" y="181.8">GND</text>
<text x="150.3" y="181.8">TXO</text>
<text x="150.3" y="184.3">RXI</text>
<text x="155.3" y="189.5" transform="rotate(-90 155.3 189.5)">+5V</text>
<text x="38.1" y="196.4">H1</text>
<text x="63.5" y="196.4">H2</text>
<text x="88.9" y="196.4">H3</text>
<text x="128.8" y="197">FTDI</text>
<text x="142.7" y="197">GND</text>
<text x="38.1" y="199.5">MOUNT-HOLE2.8</text>
<text x="63.5" y="199.5">MOUNT-HOLE2.8</text>
<text x="88.9" y="199.5">MOUNT-HOLE2.8</text>
</g>
<g font-size="2.1" fill="#808080">
<text x="47.8" y="29.1">1</text>
<text x="91.7" y="29.1">23</text>
<text x="46.6" y="34.1">22</text>
<text x="53.6" y="35.3">GND</text>
<text x="53.6" y="30.2">PC6(/RESET)</text>
<text x="75.8" y="35.3">PC2(ADC2)</text>
<text x="75.8" y="32.7">PC1(ADC1)</text>
<text x="75.8" y="30.2">PC0(ADC0)</text>
<text x="91.7" y="34.1">25</text>
<text x="91.7" y="31.6">24</text>
<text x="46.6" y="36.7">21</text>
<text x="46.6" y="39.2">20</text>
<text x="53.6" y="37.8">AREF</text>
<text x="53.6" y="40.3">AVCC</text>
<text x="70.8" y="40.3">PC4(ADC4/SDA)</text>
<text x="75.8" y="37.8">PC3(ADC3)</text>
<text x="91.7" y="41.8">28</text>
<text x="91.7" y="39.2">27</text>
<text x="91.7" y="36.7">26</text>
<text x="181.8" y="41.8">3</text>
<text x="198.9" y="41.8">1</text>
<text x="47.8" y="46.8">9</text>
<text x="53.6" y="48">PB6(XTAL1/TOSC1)</text>
<text x="71" y="42.9">PC5(ADC5/SCL)</text>
<text x="185.7" y="42.9">VO</text>
<text x="188.3" y="46.4">GND</text>
<text x="194.2" y="42.9">VI</text>
<text x="46.6" y="51.9">10</text>
<text x="53.6" y="53">PB7(XTAL2/TOSC2)</text>
<text x="77" y="53">PD0(RXD)</text>
<text x="91.7" y="51.9">2</text>
<text x="190.6" y="48.7" transform="rotate(-90 190.6 48.7)">2</text>
<text x="47.8" y="59.5">8</text>
<text x="76.8" y="58.1">PD2(INT0)</text>
<text x="77.2" y="55.6">PD1(TXD)</text>
<text x="91.7" y="59.5">5</text>
<text x="91.7" y="57">4</text>
<text x="91.7" y="54.5">3</text>
<text x="47.8" y="64.6">7</text>
<text x="53.6" y="60.7">GND</text>
<text x="53.6" y="65.7">VCC</text>
<text x="74" y="63.2">PD4(XCK/T0)</text>
<text x="76.8" y="60.7">PD3(INT1)</text>
<text x="79" y="65.7">PD5(T1)</text>
<text x="91.7" y="64.6">11</text>
<text x="91.7" y="62.1">6</text>
<text x="76.7" y="70.8">PD7(AIN1)</text>
<text x="76.7" y="68.3">PD6(AIN0)</text>
<text x="91.7" y="69.7">13</text>
<text x="91.7" y="67.2">12</text>
<text x="78" y="75.9">PB0(ICP)</text>
<text x="91.7" y="77.3">15</text>
<text x="91.7" y="74.8">14</text>
<text x="205.9" y="74.8" transform="rotate(-90 205.9 74.8)">+</text>
<text x="71.1" y="83.5">PB3(MOSI/OC2)</text>
<text x="72.3" y="81">PB2(SS/OC1B)</text>
<text x="75.8" y="78.4">PB1(OC1A)</text>
<text x="91.7" y="82.4">17</text>
<text x="91.7" y="79.9">16</text>
<text x="205.9" y="78.7" transform="rotate(-90 205.9 78.7)">-</text>
<text x="76.1" y="86">PB4(MISO)</text>
<text x="77.2" y="88.6">PB5(SCK)</text>
<text x="91.7" y="87.5">19</text>
<text x="91.7" y="84.9">18</text>
<text x="127.9" y="117.9">12</text>
<text x="127.9" y="115.4">14</text>
<text x="140" y="117.9">11</text>
<text x="140" y="115.4">13</text>
<text x="219.9" y="117.9">1</text>
<text x="223.8" y="119.1">+IN</text>
<text x="236.8" y="119.1">V+</text>
<text x="242.1" y="117.9">11</text>
<text x="127.9" y="120.5">10</text>
<text x="129" y="125.6">6</text>
<text x="129" y="123">8</text>
<text x="140" y="125.6">5</text>
<text x="140" y="123">7</text>
<text x="140" y="120.5">9</text>
<text x="218.7" y="120.5">14</text>
<text x="219.9" y="125.6">2</text>
<text x="223.8" y="121.6">-IN</text>
<text x="242.1" y="125.6">9</text>
<text x="129" y="130.6">2</text>
<text x="129" y="128.1">4</text>
<text x="140" y="130.6">1</text>
<text x="140" y="128.1">3</text>
<text x="219.9" y="128.1">6</text>
<text x="223.8" y="126.7">+C</text>
<text x="223.8" y="129.2">-C</text>
<text x="233.8" y="131.8">+ALM</text>
<text x="236.3" y="126.7">VO</text>
<text x="242.1" y="130.6">12</text>
<text x="219.9" y="133.2">3</text>
<text x="219.9" y="135.7">5</text>
<text x="223.8" y="134.3">+T</text>
<text x="223.8" y="136.8">-T</text>
<text x="234.3" y="136.8">-ALM</text>
<text x="242.1" y="135.7">13</text>
<text x="218.7" y="140.8">10</text>
<text x="223.8" y="141.9">COMP</text>
<text x="234.4" y="141.9">COM</text>
<text x="242.1" y="140.8">4</text>
<text x="219.9" y="145.9">8</text>
<text x="223.8" y="147">FB</text>
<text x="237.3" y="147">V-</text>
<text x="242.1" y="145.9">7</text>
<text x="38.6" y="169.8">START-1</text>
<text x="38.6" y="172.4">START-2</text>
<text x="69.1" y="169.8">STOP-1</text>
<text x="69.1" y="172.4">STOP-2</text>
<text x="104.6" y="169.8">MODE-1</text>
<text x="104.6" y="172.4">MODE-2</text>
<text x="134.9" y="178.9">6</text>
<text x="134.9" y="184">4</text>
<text x="134.9" y="181.4">5</text>
<text x="134.9" y="191.6">1</text>
<text x="134.9" y="189">2</text>
<text x="134.9" y="186.5">3</text>
</g>
<g font-size=".6" fill="#800080">
<text x="217.2" y="39.8">SpiceOrder 2</text>
<text x="222.3" y="39.8">SpiceOrder 1</text>
<text x="242.6" y="39.8">SpiceOrder 2</text>
<text x="247.7" y="39.8">SpiceOrder 1</text>
<text x="217.2" y="44.8">SpiceOrder 2</text>
<text x="222.3" y="44.8">SpiceOrder 1</text>
<text x="242.6" y="44.8">SpiceOrder 2</text>
<text x="247.7" y="44.8">SpiceOrder 1</text>
<text x="61.6" y="125" transform="rotate(-90 61.6 125)">SpiceOrder 2</text>
<text x="61.6" y="130.1" transform="rotate(-90 61.6 130.1)">SpiceOrder</text>
<text x="61.6" y="127.1" transform="rotate(-90 61.6 127.1)">1</text>
</g>
</svg>
